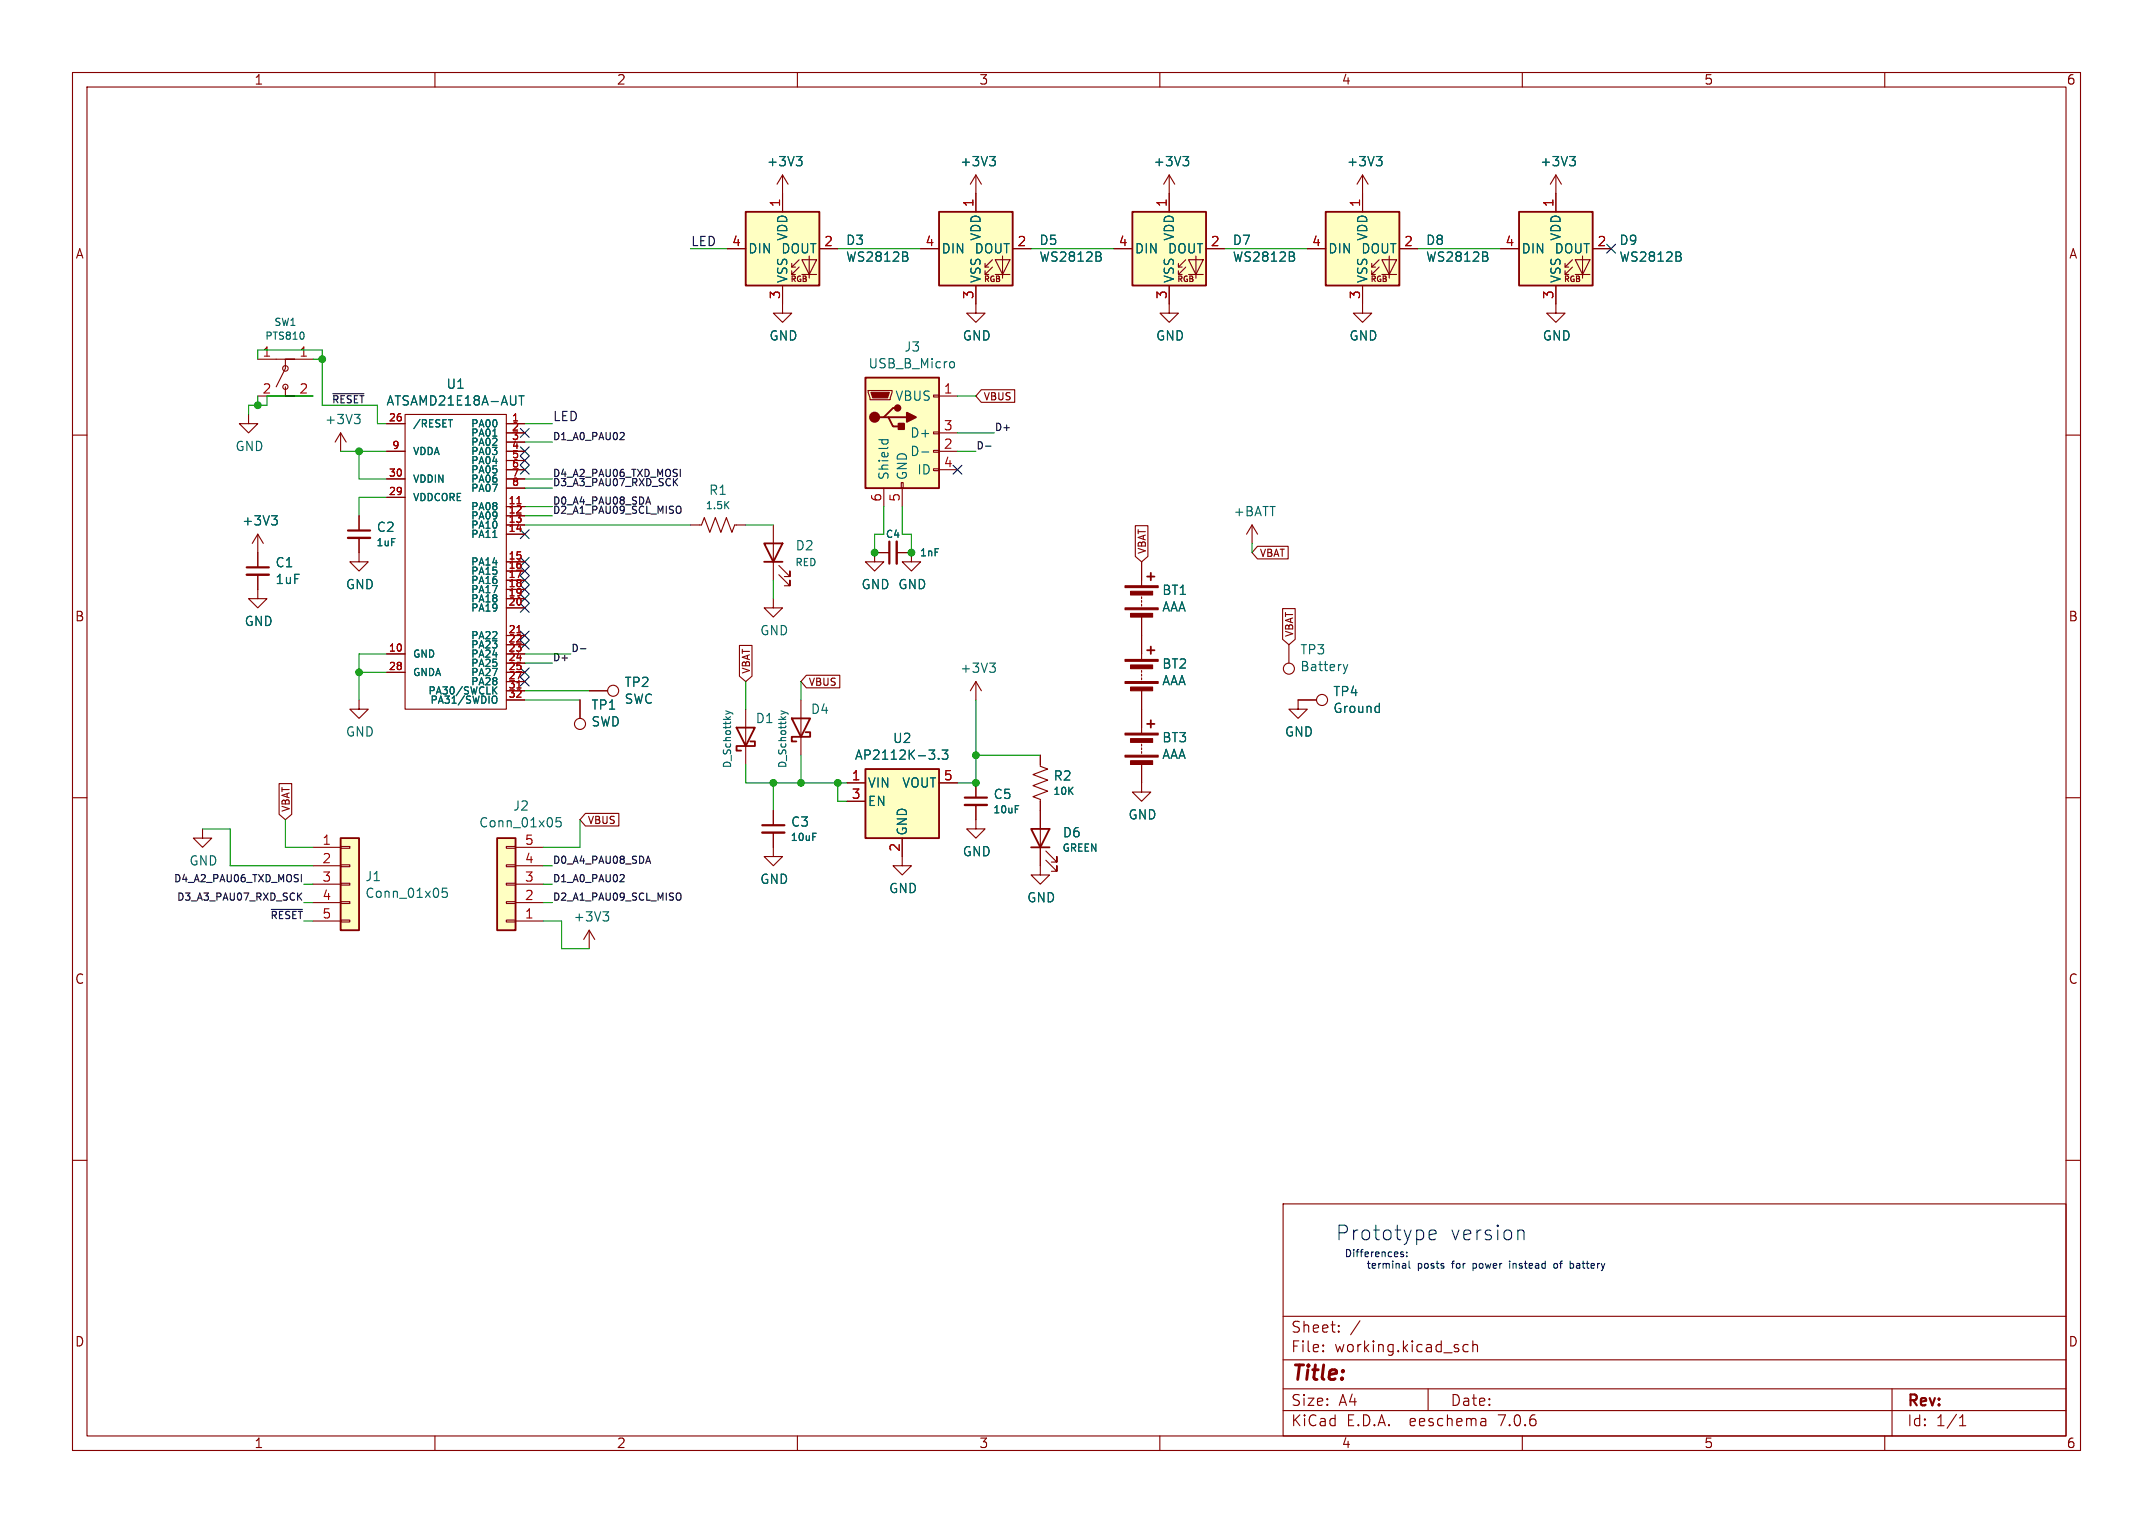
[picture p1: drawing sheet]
<svg xmlns="http://www.w3.org/2000/svg" width="297mm" height="210mm" viewBox="0 0 297 210" stroke-linecap="round" stroke-linejoin="round" font-family="sans-serif">
<g fill="none" stroke="#840000" stroke-width=".15">
<path d="M10 10h277v190h-277zM12 12h273v186h-273zM60 10v2M110 10v2M160 10v2M210 10v2M260 10v2M100.3 34.3h2.6M107.9 39.4v3.8h1.3l-1.3 1.3-1.2-1.3h1.2M107.9 24.1v5.1M107.9 24.1l-.7 1.3M107.9 24.1l.8 1.3"/>
<path d="M109.2 37.8h.5M109.2 36.8h.5M110.2 36.8l-1 1v-.5M110.2 35.8l-1 1v-.5M110.6 35.8h2l-1 2zM110.6 37.8h2M111.6 35.3v3.1M113 34.3h2.6M127 34.3h2.5M134.6 39.4v3.8h1.3l-1.3 1.3-1.3-1.3h1.3M134.6 24.1v5.1M134.6 24.1l-.7 1.3"/>
<path d="M134.6 24.1l.8 1.3M135.9 37.8h.5M135.9 36.8h.5M136.9 36.8l-1 1v-.5M136.9 35.8l-1 1v-.5M137.3 35.8h2l-1 2zM137.3 37.8h2M138.3 35.3v3.1M139.7 34.3h2.5M153.7 34.3h2.5M161.3 39.4v3.8h1.3l-1.3 1.3-1.3-1.3h1.3M161.3 24.1v5.1"/>
<path d="M161.3 24.1l-.8 1.3M161.3 24.1l.8 1.3M162.6 37.8h.5M162.6 36.8h.5M163.6 36.8l-1 1v-.5M163.6 35.8l-1 1v-.5M164 35.8h2l-1 2zM164 37.8h2M165 35.3v3.1M166.4 34.3h2.5M180.3 34.3h2.6M188 39.4v3.8h1.2l-1.2 1.3-1.3-1.3h1.3"/>
<path d="M188 24.1l-.8 1.3M188 24.1v5.1M188 24.1l.7 1.3M189.2 37.8h.5M189.2 36.8h.5M190.2 36.8l-1 1v-.5M190.2 35.8l-1 1v-.5M190.6 35.8h2.1l-1.1 2zM190.6 37.8h2.1M191.6 35.3v3.1M193 34.3h2.6M207 34.3h2.5"/>
<path d="M214.6 39.4v3.8h1.3l-1.3 1.3-1.2-1.3h1.2M214.6 24.1v5.1M214.6 24.1l-.7 1.3M214.6 24.1l.8 1.3M215.9 37.8h.5M215.9 36.8h.5M216.9 36.8l-1 1v-.5M216.9 35.8l-1 1v-.5M217.3 35.8h2l-1 2zM217.3 37.8h2M218.3 35.3v3.1M219.7 34.3h2.5"/>
<path d="M10 60h2M34.3 57.2v1.2h1.3l-1.3 1.3-1.3-1.3h1.3M35.6 49.5h5h-1.2v1.3l-1.3 2.5M39.4 53.3v1.3h1.2h-5M40.6 49.5h2.6M40.6 54.6h2.6M47 59.7l-.8 1.3M47 59.7v2.5M47 59.7l.8 1.3M53.3 58.4h2.6M55.9 57.2h13.9v40.6h-13.9zM69.8 58.4h2.6"/>
<path d="M69.8 59.7h2.6M119.8 53.8h3.3v.3l-.3 1h-2.8zM128.8 59.6h.7v.2h-.7zM128.8 54.5h.7v.2h-.7zM129.5 59.7h2.6M129.5 54.6h2.6M135.4 53.7h4.6v1.8h-4.6l-.8-.9zM285 60h2M35.6 79.2v3.4h1.2l-1.2 1.2-1.3-1.2h1.3M35.6 73.7v4.5M35.6 73.7l-.8 1.2M35.6 73.7l.7 1.2"/>
<path d="M49.5 74.2v3.3h1.3l-1.3 1.2-1.2-1.2h1.2M49.5 71.1v2.1M53.3 68.6h2.6M53.3 66h2.6M53.3 62.2h2.6M69.8 69.9h2.6M69.8 71.1h2.6M69.8 72.4h2.6M69.8 73.7h2.6M69.8 77.5h2.6M69.8 78.7h2.6M69.8 61h2.6"/>
<path d="M69.8 66h2.6M69.8 62.2h2.6M69.8 63.5h2.6M69.8 64.8h2.6M69.8 67.3h2.6M95.2 72.4h1.6l.4-1 .7 2 .8-2 .7 2 .8-2 .8 2 .3-1h1.6M106.7 72.4v7.6M107.4 79.2l1.6 1.6v-.8v.8h-.8M107.4 78l1.6 1.5v-.8v.8h-.8M121.9 67.3v2.6M122.7 76.2h-2.1v1.3h1.3l-1.3 1.2-1.2-1.2h1.2M123.7 76.2h2v1.3h1.3l-1.3 1.2-1.2-1.2h1.2"/>
<path d="M124.3 66.5h.3v.8h-.3zM124.5 67.3v2.6M128.8 64.6h.7v.3h-.7zM128.8 62.1h.7v.3h-.7zM129.5 62.2h2.6M129.5 64.8h2.6M156.6 72.5h1.7v4.2l-.8 .8-.9-.8zM157.5 77.5v3.3M172.7 72.4l-.7 1.3M172.7 72.4v2.5M172.7 72.4l.8 1.3M173.5 75.3h4.2v1.8h-4.2l-.8-.9z"/>
<path d="M49.5 96.5v1.3h1.3l-1.3 1.3-1.2-1.3h1.2M53.3 90.2h2.6M53.3 92.7h2.6M69.8 95.3h2.6M69.8 90.2h2.6M69.8 80h2.6M69.8 81.3h2.6M69.8 82.6h2.6M69.8 83.8h2.6M69.8 87.6h2.6M69.8 88.9h2.6M69.8 91.4h2.6"/>
<path d="M69.8 92.7h2.6M69.8 94h2.6M69.8 96.5h2.6M80 96.5v2.6M81.3 95.3h2.5M102 89h1.7v4.2l-.8 .8-.9-.8zM102.9 97.8v7.6M106.7 82.6v1.2h1.2l-1.2 1.3-1.3-1.3h1.3M110.5 96.5v7.6M111.2 93.1h4.6v1.7h-4.6l-.7-.8zM134.6 94l-.7 1.3M134.6 94v2.5"/>
<path d="M134.6 94l.8 1.3M157.5 82.3v.3M157.5 82.8v.3M157.5 83.3v.3M157.5 85.1v5.8M157.5 92.5v.2M157.5 93v.2M157.5 93.5v.2M157.5 95.3v5.8M176.9 83.9h1.8v4.3l-.9 .7-.9-.7zM177.8 88.9v2.5M181.6 96.5h-2.5v1.3h1.2l-1.2 1.3-1.3-1.3h1.3"/>
<path d="M10 110h2M27.9 114.3v1.3h1.3l-1.3 1.2-1.2-1.2h1.2M38.5 108.1h1.7v4.2l-.8 .7-.9-.7zM43.2 119.4h3.8M43.2 116.8h3.8M47 119.3h1.3v.2h-1.3zM47 116.7h1.3v.3h-1.3zM69.8 116.7h1.3v.3h-1.3zM69.8 119.3h1.3v.2h-1.3zM71.1 119.4h3.8M71.1 116.8h3.8M80.8 112.2h4.6v1.7h-4.6l-.8-.9z"/>
<path d="M106.7 114.8v3.3h1.2l-1.2 1.3-1.3-1.3h1.3M106.7 111.8v2M116.8 108h2.6M116.8 110.5h2.6M124.5 115.6v3.8h1.2l-1.2 1.3-1.3-1.3h1.3M129.5 108h2.6M134.6 111v3.3h1.3l-1.3 1.3-1.3-1.3h1.3M134.6 108v2M143.5 104.1v1.6l1 .3-2 .8 2 .8-2 .7 2 .8-2 .8 1 .3v10.5h1.3l-1.3 1.2-1.3-1.2h1.3M144.3 118.6l1.5 1.5v-.7v.7h-.8M144.3 117.3l1.5 1.6v-.8v.8h-.8M157.5 105.4v3.8h1.2l-1.2 1.3-1.3-1.3h1.3"/>
<path d="M157.5 102.6v.3M157.5 103.1v.3M157.5 103.6v.3M285 110h2M43.2 127h3.8M43.2 124.5h3.8M43.2 121.9h3.8M47 126.9h1.3v.2h-1.3zM47 124.3h1.3v.3h-1.3zM47 121.8h1.3v.2h-1.3zM69.8 121.8h1.3v.2h-1.3zM69.8 124.3h1.3v.3h-1.3z"/>
<path d="M69.8 126.9h1.3v.2h-1.3zM71.1 127h3.8M71.1 124.5h3.8M71.1 121.9h3.8M81.3 128.3l-.8 1.2M81.3 128.3v2.5M81.3 128.3l.7 1.2M10 160h2M285 160h2M177 166h108v32h-108zM60 198v2M110 198v2"/>
<path d="M160 198v2M177 194.5h108M177 191.5h108M177 187.5h108M177 181.5h108M182.5 186.3h.1l-.1 .1M182.5 186.3v.1M182.5 185.5v.1M182.5 185.5h.1l-.1 .1M184.7 183.6v.1M184.7 183.6h-.1l.1 .1M184.7 182.8v.1"/>
<path d="M184.7 182.8h-.1l.1 .1M187.6 182.1l-1.3 2M197 191.5v3M202.5 185.5l-.4-.1-.3 .3v.4l.2 .2 .1 .1 .4-.1M203.2 185.5a.37 .37 0 0 1 .6 .1v.8M203.2 184.9v1.5M204.9 195.7l.1 .9M205 196.5l-.2 .1M205 196h-.2M210 198v2M260 198v2M261 191.5v6.5"/>
<path d="M270.3 196.6h.9M270.3 195.5l.4-.4v1.5"/>
<circle cx="39.4" cy="53.3" r=".36"/>
<circle cx="39.4" cy="50.8" r=".38"/>
<circle cx="80" cy="99.8" r=".76"/>
<circle cx="84.6" cy="95.2" r=".76"/>
<circle cx="177.8" cy="92.2" r=".76"/>
<circle cx="182.4" cy="96.5" r=".76"/>
</g>
<g fill="#ffffc2" stroke="#ffffc2" stroke-width=".14">
<path d="M68.6 115.6h2.5v12.7h-2.5z"/>
<path d="M156.2 29.2h10.2v10.2h-10.2z"/>
<path d="M47 115.6h2.5v12.7h-2.5z"/>
<path d="M119.4 52.1h10.1v15.2h-10.1z"/>
<path d="M119.4 106h10.1v9.6h-10.1z"/>
<path d="M102.9 29.2h10.1v10.2h-10.1z"/>
<path d="M209.5 29.2h10.2v10.2h-10.2z"/>
<path d="M182.9 29.2h10.1v10.2h-10.1z"/>
<path d="M129.5 29.2h10.2v10.2h-10.2z"/>
</g>
<g fill="none" stroke="#840000" stroke-width=".25">
<path d="M102.9 29.2h10.1v10.2h-10.1zM129.5 29.2h10.2v10.2h-10.2zM156.2 29.2h10.2v10.2h-10.2zM182.9 29.2h10.1v10.2h-10.1zM209.5 29.2h10.2v10.2h-10.2zM119.4 52.1h10.1v15.2h-10.1zM121.9 57.5h.7l.6 1.3h1.3M122.6 57.5h2.5M123.8 56.3h-.6l-1.3 1.2h-.6M105.4 74.9h2.5l-1.2 2.6zM105.4 77.5h2.5M158.2 79.5h1.1"/>
<path d="M158.7 79v1M109.2 99.1h2.6l-1.3 2.5zM158.2 99.8h1.1M158.2 89.7h1.1M158.7 89.2v1M158.7 99.3v1M47 115.6h2.5v12.7h-2.5zM68.6 115.6h2.5v12.7h-2.5zM101.6 100.3h2.5l-1.2 2.6zM103.5 102.2h.6v.7h-2.5v.6h.6M111.1 101h.7v.6h-2.6v.6h.7M119.4 106h10.1v9.6h-10.1z"/>
<path d="M142.2 114.3h2.6l-1.3 2.5zM142.2 116.8h2.6"/>
</g>
<g fill="none" stroke="#006464" stroke-width=".15">
<path d="M109.8 21.6h.8l-.4 .5M110.4 22.1l.2 .2v.3l-.2 .3M125.1 35.4l.1 .2-.1 .4M125.1 34.9v.3M136.5 21.6h.8l-.4 .5M137.1 22.1l.2 .2v.3l-.2 .3M151.8 35.4l.1 .2-.1 .4M151.8 34.9v.3M163.2 21.6h.8l-.5 .5M163.7 22.1l.3 .2v.3l-.3 .3M178.5 35.4l.1 .2-.1 .4M178.5 34.9v.3"/>
<path d="M189.9 21.6h.7l-.4 .5M190.4 22.1l.2 .2v.3l-.2 .3M205.1 35.4l.2 .2-.2 .4M205.1 34.9v.3M216.5 21.6h.8l-.4 .5M217.1 22.1l.2 .2v.3l-.2 .3M231.8 35.4l.1 .2-.1 .4M231.8 34.9v.3M41.9 46v.6M48.9 57.1h.8l-.5 .5M49.4 57.6l.3 .3v.3l-.3 .2M61.9 57.9h.5"/>
<path d="M71.6 54.6h.7M71.9 54.6v1.2M131.2 49.9h.3l.2 .2-.1 .5-.4 .1M37.5 71.1h.7l-.4 .5M38 71.6l.2 .2v.3l-.2 .3M68 74.1h.5M68 60.1h.5M121.2 60.6h1.3M121.7 60.6v.4M122.4 60.6l.1 .4M127.2 62.3h.9M68 96h.1a.33 .33 0 0 1 .4 .3v.3a.33 .33 0 0 1-.1 .3 .33 .33 0 0 1-.4 0"/>
<path d="M68.1 95.1l.4 .6M68.5 94.7l-.5 .6M100.1 98l.7 .3M100.8 98.3l-.7 .2M100.8 98.3l.3 .2M107.7 98l.7 .3M108.4 98.3l-.7 .2M108.4 98.3l.3 .2M136.5 91.4h.8l-.4 .5M137.1 91.9l.2 .3v.3l-.2 .2M185.3 91.6l.3 .9M185.6 92.5l-.2 .3"/>
<path d="M185.9 91.6l-.3 .9M190.2 97.4l.1 .1M190.3 97v1.2M190.3 98.2h-.1M77.4 112.7h-.6l-.1 .7 .2-.2 .4 .1 .1 .2v.4l-.2 .1h-.3l-.2-.1M112.1 114.9h.5M128.1 103.4h.8l-.4 .5M128.9 104v.6M129.5 104.6v.1M130 103.4h.7l-.4 .5 .4 .1v.6l-.2 .1h-.4l-.1-.1M140.1 111.1h.4M61.7 122.5h-.7v.6l.2-.1h.4l.1 .2v.4l-.2 .1h-.3l-.2-.1"/>
<path d="M83.2 125.7h.8l-.5 .5M83.7 126.2l.3 .3v.3l-.3 .2"/>
</g>
<path d="M34 79.2h3.1M48 74.2h3.1M123.7 74.7v3M105.2 114.8h3M133.1 111h3" fill="none" stroke="#840000" stroke-width=".33"/>
<path d="M34 78.2h3.1M48 73.2h3.1M122.7 74.7v3M105.2 113.8h3M133.1 110h3" fill="none" stroke="#840000" stroke-width=".3"/>
<g fill="#840000" stroke="#840000" stroke-width=".15">
<path d="M155.2 104.1h4.6v.3h-4.6z"/>
<path d="M155.2 101.1h4.6v.2h-4.6z"/>
<path d="M156 104.9h3v.5h-3z"/>
<path d="M156 101.9h3v.5h-3z"/>
<path d="M155.2 83.8h4.6v.3h-4.6z"/>
<path d="M155.2 80.8h4.6v.2h-4.6z"/>
<path d="M156 84.6h3v.5h-3z"/>
<path d="M156 81.5h3v.5h-3z"/>
<path d="M155.2 94h4.6v.2h-4.6z"/>
<path d="M155.2 90.9h4.6v.3h-4.6z"/>
<path d="M156 94.7h3v.6h-3z"/>
<path d="M156 91.7h3v.5h-3z"/>
<path d="M120.1 54.1h2.6l-.3 .8h-2z"/>
</g>
<g fill="#840000" stroke="#840000" stroke-width=".25">
<path d="M125.1 56.9l1.3 .6-1.3 .7z"/>
<path d="M124 58.4h.7v.8h-.7z"/>
<circle cx="120.6" cy="57.5" r=".63"/>
<circle cx="123.8" cy="56.3" r=".38"/>
</g>
<g fill="none" stroke="#0f0f0f" stroke-width=".15">
<path d="M45.9 54.3h4.3M85.9 59.6l.2 .2v.3l-.6 .5h.6M89.2 69.2h.4M89.4 68.5l.3 1M93 66.4l.5 .6M93.5 66l-.6 .6M93.7 69.8h.1a.63 .63 0 0 1-.1 1M93.8 64.7v1M135.9 61.5h.8M80.1 89.5h.7M89.2 118.8h.4M89.4 118.1l.3 .9"/>
<path d="M37.4 125.4h4.3M41.2 123.6l.4 .5M41.6 120.6v1M41.6 123.1l-.5 .6M85.9 120.6l.2 .2v.2l-.6 .6h.6M93.7 123.1l.1 .1a.63 .63 0 0 1-.1 .9"/>
</g>
<g fill="none" stroke="#0000c2" stroke-width=".15">
<path d="M188.6 174.2h.4M188.8 173.9v.8l.2 .2M193.2 172.8l.1 .1 .3 .2-.1 .2-.3-.1M194.1 173.2v.1M195.7 174.3l.2-.1 .2 .2-.1 .4h-.3M195.7 174.2v1M197.1 170.3l1-.2-.1-.4-.6-.1-.3 .3v.8l.1 .2h.2h.6M200.2 174.2h.4M200.6 173.9l-.2 .1v.9M201.2 174.2l-.2 .1-.1 .1v.4l.3 .1M204.4 174.2l-.2 .1-.1 .1v.4l.3 .1M208.9 174.2l.3 .2v.5"/>
<path d="M209.6 174.8l.1 .1M209.6 174.3v.2M209.7 169.6h.3l.2 .3v1M214.8 174.3v.5M215.1 174.2h.4M215.5 173.9l-.2 .1v.9M218.3 174.2h.3M218.4 173.9v.8l.1 .2"/>
</g>
<g fill="none" stroke="#009600" stroke-width=".15">
<path d="M95.2 34.3h5.1M115.6 34.3h11.4M142.2 34.3h11.5M168.9 34.3h11.4M195.6 34.3h11.4M35.6 49.5v-1.2h8.8v7.6h7.7v2.5h1.2M35.6 54.6v1.3M43.2 49.5h1.2M43.2 54.6h-6.4v1.3h-2.5v1.3M72.4 58.4h3.8M132.1 59.7h5.1M132.1 54.6h2.5"/>
<path d="M47 62.2h6.3M49.5 62.2v3.8h3.8M53.3 68.6h-3.8v2.5M72.4 66h3.8M72.4 61h3.8M72.4 72.4h22.8M72.4 71.1h3.8M72.4 69.9h3.8M72.4 67.3h3.8M102.9 72.4h3.8M121.9 69.9v3.8h-1.3v2.5M124.5 69.9v3.8h1.2v2.5"/>
<path d="M132.1 62.2h2.5M172.7 74.9v1.3M49.5 92.7h3.8M53.3 90.2h-3.8v6.3M72.4 90.2h6.3M72.4 91.4h3.8M72.4 96.5h7.6M72.4 95.3h8.9M102.9 94v3.8M106.7 80v2.6M110.5 94v2.5M134.6 96.5v11.5h-2.5"/>
<path d="M27.9 114.3h3.8v5.1h11.5M39.4 113v3.8h3.8M74.9 119.4h1.3M80 113v3.8h-5.1M102.9 105.4v2.6h13.9M106.7 108v3.8M110.5 104.1v3.9M115.6 108v2.5h1.2M134.6 104.1h8.9M41.9 121.9h1.3M41.9 124.5h1.3M74.9 121.9h1.3"/>
<path d="M74.9 124.5h1.3M74.9 127h2.6v3.8h3.8"/>
</g>
<g fill="none" stroke="#000084" stroke-width=".15">
<path d="M221.6 33.7l1.3 1.2M222.9 33.7l-1.3 1.2M71.8 59.1l1.2 1.2M73 59.1l-1.2 1.2M71.8 61.6l1.2 1.2M71.8 73.1l1.2 1.2M71.8 76.9l1.2 1.2M71.8 64.2l1.2 1.2M71.8 62.9l1.2 1.2M71.8 79.4l1.2 1.2M71.8 78.1l1.2 1.2M73 61.6l-1.2 1.2"/>
<path d="M73 73.1l-1.2 1.2M73 76.9l-1.2 1.2M73 64.2l-1.2 1.2M73 62.9l-1.2 1.2M73 79.4l-1.2 1.2M73 78.1l-1.2 1.2M131.5 64.2l1.2 1.2M132.7 64.2l-1.2 1.2M71.8 80.7l1.2 1.2M71.8 92.1l1.2 1.2M71.8 88.3l1.2 1.2M71.8 83.2l1.2 1.2"/>
<path d="M71.8 81.9l1.2 1.3M71.8 87l1.2 1.2M71.8 93.4l1.2 1.2M73 80.7l-1.2 1.2M73 92.1l-1.2 1.2M73 88.3l-1.2 1.2M73 83.2l-1.2 1.2M73 81.9l-1.2 1.3M73 87l-1.2 1.2M73 93.4l-1.2 1.2"/>
</g>
<g fill="#009600" stroke="#009600" stroke-width=".15">
<circle cx="49.5" cy="92.7" r=".46"/>
<circle cx="106.7" cy="108" r=".46"/>
<circle cx="115.6" cy="108" r=".46"/>
<circle cx="110.5" cy="108" r=".46"/>
<circle cx="120.6" cy="76.2" r=".46"/>
<circle cx="49.5" cy="62.2" r=".46"/>
<circle cx="44.4" cy="49.5" r=".46"/>
<circle cx="35.6" cy="55.9" r=".46"/>
<circle cx="125.7" cy="76.2" r=".46"/>
<circle cx="134.6" cy="104.1" r=".46"/>
<circle cx="134.6" cy="108" r=".46"/>
</g>
<g font-size="2.8" fill="#0000c2">
<text x="184.1" y="171.2">Prototype</text>
<text x="200" y="171.2">version</text>
</g>
<text font-size="2.8" fill="#840000" x="178" y="190.9">Title:</text>
<g font-size="2.1" fill="#840000">
<text x="178" y="184">Sheet:</text>
<text x="178" y="186.7">File:</text>
<text x="184.1" y="186.7">working.kicad_sch</text>
<text x="178" y="196.9">KiCad</text>
<text x="178" y="194.1">Size:</text>
<text x="184.7" y="194.1">A4</text>
<text x="185.7" y="196.9">E.D.A.</text>
<text x="194.6" y="196.9">eeschema</text>
<text x="200" y="194.1">Date:</text>
<text x="207" y="196.9">7.0.6</text>
<text x="263" y="194.3">Rev:</text>
<text x="263" y="196.9">Id:</text>
<text x="267.1" y="196.9">1/1</text>
</g>
<g font-size="1.8" fill="#840000">
<text x="35" y="11.9">1</text>
<text x="85" y="11.9">2</text>
<text x="135" y="11.9">3</text>
<text x="185" y="11.9">4</text>
<text x="235" y="11.9">5</text>
<text x="285" y="11.9">6</text>
<text x="10.3" y="35.9">A</text>
<text x="285.3" y="35.9">A</text>
<text x="10.3" y="85.9">B</text>
<text x="285.3" y="85.9">B</text>
<text x="10.3" y="135.9">C</text>
<text x="285.3" y="135.9">C</text>
<text x="10.3" y="185.9">D</text>
<text x="285.3" y="185.9">D</text>
<text x="35" y="199.9">1</text>
<text x="85" y="199.9">2</text>
<text x="135" y="199.9">3</text>
<text x="185" y="199.9">4</text>
<text x="235" y="199.9">5</text>
<text x="285" y="199.9">6</text>
</g>
<g font-size="1.8" fill="#006464">
<text x="105.7" y="23.1">+3V3</text>
<text x="132.4" y="23.1">+3V3</text>
<text x="159" y="23.1">+3V3</text>
<text x="185.7" y="23.1">+3V3</text>
<text x="212.4" y="23.1">+3V3</text>
<text x="103.1" y="35.2">DIN</text>
<text x="107.7" y="35.2">DOUT</text>
<text x="108.8" y="33.3" transform="rotate(-90 108.8 33.3)">VDD</text>
<text x="116.6" y="34">D3</text>
<text x="129.8" y="35.2">DIN</text>
<text x="134.3" y="35.2">DOUT</text>
<text x="135.5" y="33.3" transform="rotate(-90 135.5 33.3)">VDD</text>
<text x="143.3" y="34">D5</text>
<text x="156.5" y="35.2">DIN</text>
<text x="161" y="35.2">DOUT</text>
<text x="162.2" y="33.3" transform="rotate(-90 162.2 33.3)">VDD</text>
<text x="170" y="34">D7</text>
<text x="183.1" y="35.2">DIN</text>
<text x="187.7" y="35.2">DOUT</text>
<text x="188.8" y="33.3" transform="rotate(-90 188.8 33.3)">VDD</text>
<text x="196.6" y="34">D8</text>
<text x="209.8" y="35.2">DIN</text>
<text x="214.4" y="35.2">DOUT</text>
<text x="215.5" y="33.3" transform="rotate(-90 215.5 33.3)">VDD</text>
<text x="223.3" y="34">D9</text>
<text x="108.8" y="39.1" transform="rotate(-90 108.8 39.1)">VSS</text>
<text x="116.6" y="36.3">WS2812B</text>
<text x="135.5" y="39.1" transform="rotate(-90 135.5 39.1)">VSS</text>
<text x="143.3" y="36.3">WS2812B</text>
<text x="162.2" y="39.1" transform="rotate(-90 162.2 39.1)">VSS</text>
<text x="170" y="36.3">WS2812B</text>
<text x="188.8" y="39.1" transform="rotate(-90 188.8 39.1)">VSS</text>
<text x="196.6" y="36.3">WS2812B</text>
<text x="215.5" y="39.1" transform="rotate(-90 215.5 39.1)">VSS</text>
<text x="223.3" y="36.3">WS2812B</text>
<text x="106" y="47.2">GND</text>
<text x="132.7" y="47.2">GND</text>
<text x="159.4" y="47.2">GND</text>
<text x="186.1" y="47.2">GND</text>
<text x="212.7" y="47.2">GND</text>
<text x="61.5" y="53.8">U1</text>
<text x="119.7" y="51">USB_B_Micro</text>
<text x="124.7" y="48.7">J3</text>
<text x="44.7" y="58.7">+3V3</text>
<text x="53.2" y="56.1">ATSAMD21E18A-AUT</text>
<text x="123.4" y="55.5">VBUS</text>
<text x="32.4" y="62.4">GND</text>
<text x="125.5" y="63.1">D-</text>
<text x="125.5" y="60.6">D+</text>
<text x="126.4" y="65.6">ID</text>
<text x="97.7" y="68.5">R1</text>
<text x="122.8" y="66.3" transform="rotate(-90 122.8 66.3)">Shield</text>
<text x="125.3" y="66.3" transform="rotate(-90 125.3 66.3)">GND</text>
<text x="170.1" y="71.4">+BATT</text>
<text x="33.3" y="72.7">+3V3</text>
<text x="51.9" y="73.6">C2</text>
<text x="109.7" y="76.1">D2</text>
<text x="37.9" y="78.4">C1</text>
<text x="37.9" y="80.7">1uF</text>
<text x="47.6" y="81.5">GND</text>
<text x="118.7" y="81.5">GND GND</text>
<text x="160.2" y="82.2">BT1</text>
<text x="33.7" y="86.5">GND</text>
<text x="104.8" y="87.8">GND</text>
<text x="160.2" y="84.6">AAA</text>
<text x="86.1" y="94.9">TP2</text>
<text x="132.4" y="93">+3V3</text>
<text x="160.2" y="92.4">BT2</text>
<text x="160.2" y="94.7">AAA</text>
<text x="179.3" y="90.4">TP3</text>
<text x="179.3" y="92.8">Battery</text>
<text x="47.6" y="101.8">GND</text>
<text x="81.5" y="98.1">TP1</text>
<text x="81.5" y="100.4">SWD</text>
<text x="86.1" y="97.3">SWC</text>
<text x="104.1" y="99.9">D1</text>
<text x="111.8" y="98.7">D4</text>
<text x="177.2" y="101.8">GND</text>
<text x="183.8" y="96.2">TP4</text>
<text x="183.8" y="98.5">Ground</text>
<text x="117.8" y="105">AP2112K-3.3</text>
<text x="123.1" y="102.7">U2</text>
<text x="145.2" y="107.8">R2</text>
<text x="160.2" y="102.6">BT3</text>
<text x="160.2" y="104.9">AAA</text>
<text x="70.7" y="112">J2</text>
<text x="119.6" y="108.8">VIN</text>
<text x="119.6" y="111.4">EN</text>
<text x="124.4" y="108.8">VOUT</text>
<text x="137" y="110.4">C5</text>
<text x="155.6" y="113.2">GND</text>
<text x="26" y="119.6">GND</text>
<text x="66" y="114.3">Conn_01x05</text>
<text x="109" y="114.2">C3</text>
<text x="125.3" y="115.3" transform="rotate(-90 125.3 115.3)">GND</text>
<text x="132.7" y="118.3">GND</text>
<text x="146.5" y="115.7">D6</text>
<text x="50.3" y="121.7">J1</text>
<text x="50.3" y="124">Conn_01x05</text>
<text x="104.8" y="122.1">GND</text>
<text x="122.6" y="123.4">GND</text>
<text x="141.6" y="124.6">GND</text>
<text x="79" y="127.3">+3V3</text>
</g>
<g font-size="1.8" fill="#a90000">
<text x="107.7" y="28.6" transform="rotate(-90 107.7 28.6)">1</text>
<text x="134.4" y="28.6" transform="rotate(-90 134.4 28.6)">1</text>
<text x="161" y="28.6" transform="rotate(-90 161 28.6)">1</text>
<text x="187.7" y="28.6" transform="rotate(-90 187.7 28.6)">1</text>
<text x="214.4" y="28.6" transform="rotate(-90 214.4 28.6)">1</text>
<text x="100.9" y="34">4</text>
<text x="113.6" y="34">2</text>
<text x="127.6" y="34">4</text>
<text x="140.3" y="34">2</text>
<text x="154.2" y="34">4</text>
<text x="166.9" y="34">2</text>
<text x="180.9" y="34">4</text>
<text x="193.6" y="34">2</text>
<text x="207.6" y="34">4</text>
<text x="220.3" y="34">2</text>
<text x="107.7" y="41.3" transform="rotate(-90 107.7 41.3)">3</text>
<text x="134.4" y="41.3" transform="rotate(-90 134.4 41.3)">3</text>
<text x="161" y="41.3" transform="rotate(-90 161 41.3)">3</text>
<text x="187.7" y="41.3" transform="rotate(-90 187.7 41.3)">3</text>
<text x="214.4" y="41.3" transform="rotate(-90 214.4 41.3)">3</text>
<text x="36.1" y="49.3">1</text>
<text x="41.2" y="49.3">1</text>
<text x="36.1" y="54.4">2</text>
<text x="41.2" y="54.4">2</text>
<text x="130.1" y="54.4">1</text>
<text x="130.1" y="59.4">3</text>
<text x="130.1" y="62">2</text>
<text x="130.1" y="64.5">4</text>
<text x="121.7" y="69.3" transform="rotate(-90 121.7 69.3)">6</text>
<text x="124.2" y="69.3" transform="rotate(-90 124.2 69.3)">5</text>
<text x="117.4" y="107.7">1</text>
<text x="130.1" y="107.7">5</text>
<text x="117.4" y="110.2">3</text>
<text x="44.4" y="116.6">1</text>
<text x="44.4" y="119.1">2</text>
<text x="72.3" y="119.1">4</text>
<text x="72.3" y="116.6">5</text>
<text x="124.2" y="117.5" transform="rotate(-90 124.2 117.5)">2</text>
<text x="44.4" y="121.7">3</text>
<text x="44.4" y="124.2">4</text>
<text x="72.3" y="124.2">2</text>
<text x="72.3" y="121.7">3</text>
<text x="44.4" y="126.7">5</text>
<text x="72.3" y="126.7">1</text>
</g>
<g font-size="1.8" fill="#0f0f0f">
<text x="95.2" y="34">LED</text>
<text x="76.2" y="58.2">LED</text>
</g>
<g font-size="1.4" fill="#006464">
<text x="36.5" y="47.1">PTS810</text>
<text x="37.7" y="45.1">SW1</text>
<text x="56.9" y="59.1">/RESET</text>
<text x="64.8" y="59.1">PA00</text>
<text x="56.9" y="63">VDDA</text>
<text x="64.8" y="60.4">PA01</text>
<text x="64.8" y="61.7">PA02</text>
<text x="64.8" y="63">PA03</text>
<text x="64.8" y="64.2">PA04</text>
<text x="64.8" y="65.5">PA05</text>
<text x="56.9" y="69.3">VDDCORE</text>
<text x="56.9" y="66.8">VDDIN</text>
<text x="64.8" y="70.6">PA08</text>
<text x="64.8" y="71.8">PA09</text>
<text x="64.8" y="66.8">PA06</text>
<text x="64.8" y="68">PA07</text>
<text x="97.3" y="70.4">1.5K</text>
<text x="51.8" y="75.5">1uF</text>
<text x="64.8" y="73.1">PA10</text>
<text x="64.8" y="74.4">PA11</text>
<text x="122.1" y="74.4">C4</text>
<text x="126.8" y="76.9">1nF</text>
<text x="64.8" y="78.2">PA14</text>
<text x="64.8" y="79.5">PA15</text>
<text x="64.8" y="80.7">PA16</text>
<text x="64.8" y="82">PA17</text>
<text x="64.8" y="83.3">PA18</text>
<text x="109.6" y="78.3">RED</text>
<text x="64.8" y="84.5">PA19</text>
<text x="64.8" y="88.4">PA22</text>
<text x="64.8" y="89.6">PA23</text>
<text x="56.9" y="90.9">GND</text>
<text x="56.9" y="93.4">GNDA</text>
<text x="59" y="96">PA30/SWCLK</text>
<text x="64.8" y="90.9">PA24</text>
<text x="64.8" y="92.2">PA25</text>
<text x="64.8" y="93.4">PA27</text>
<text x="64.8" y="94.7">PA28</text>
<text x="59.2" y="97.2">PA31/SWDIO</text>
<text x="101.1" y="106" transform="rotate(-90 101.1 106)">D_Schottky</text>
<text x="108.7" y="106" transform="rotate(-90 108.7 106)">D_Schottky</text>
<text x="136.9" y="112.4">10uF</text>
<text x="145.2" y="109.8">10K</text>
<text x="109" y="116.2">10uF</text>
<text x="146.5" y="117.6">GREEN</text>
</g>
<g font-size="1.4" fill="#0f0f0f">
<text x="45.7" y="55.7">~{RESET}</text>
<text x="137.2" y="59.5">D+</text>
<text x="76.2" y="65.8">D4_A2_PAU06_TXD_MOSI</text>
<text x="76.2" y="60.8">D1_A0_PAU02</text>
<text x="134.6" y="62">D-</text>
<text x="76.2" y="67.1">D3_A3_PAU07_RXD_SCK</text>
<text x="76.2" y="70.9">D2_A1_PAU09_SCL_MISO</text>
<text x="76.2" y="69.6">D0_A4_PAU08_SDA</text>
<text x="78.7" y="90">D-</text>
<text x="76.2" y="91.2">D+</text>
<text x="76.2" y="119.2">D0_A4_PAU08_SDA</text>
<text x="23.9" y="121.7">D4_A2_PAU06_TXD_MOSI</text>
<text x="24.3" y="124.3">D3_A3_PAU07_RXD_SCK</text>
<text x="76.2" y="124.3">D2_A1_PAU09_SCL_MISO</text>
<text x="76.2" y="121.7">D1_A0_PAU02</text>
</g>
<g font-size="1.4" fill="#a90000">
<text x="53.5" y="58.2">26</text>
<text x="70.5" y="58.2">1</text>
<text x="70.5" y="59.4">2</text>
<text x="53.5" y="65.8">30</text>
<text x="54" y="62">9</text>
<text x="70.5" y="60.7">3</text>
<text x="70.5" y="62">4</text>
<text x="70.5" y="63.2">5</text>
<text x="70.5" y="64.5">6</text>
<text x="70.5" y="65.8">7</text>
<text x="53.5" y="68.3">29</text>
<text x="70" y="69.6">11</text>
<text x="70" y="70.9">12</text>
<text x="70.5" y="67.1">8</text>
<text x="70" y="72.1">13</text>
<text x="70" y="73.4">14</text>
<text x="70" y="77.2">15</text>
<text x="70" y="78.5">16</text>
<text x="70" y="79.8">17</text>
<text x="70" y="81">18</text>
<text x="70" y="82.3">19</text>
<text x="70" y="83.6">20</text>
<text x="53.5" y="89.9">10</text>
<text x="70" y="87.4">21</text>
<text x="70" y="88.6">22</text>
<text x="70" y="89.9">23</text>
<text x="53.5" y="92.5">28</text>
<text x="70" y="91.2">24</text>
<text x="70" y="92.5">25</text>
<text x="70" y="93.7">27</text>
<text x="70" y="95">31</text>
<text x="70" y="96.3">32</text>
</g>
<g font-size="1.4" fill="#840000">
<text x="135.6" y="55.4">VBUS</text>
<text x="158.3" y="76.5" transform="rotate(-90 158.3 76.5)">VBAT</text>
<text x="173.7" y="77">VBAT</text>
<text x="178.6" y="87.9" transform="rotate(-90 178.6 87.9)">VBAT</text>
<text x="103.7" y="93" transform="rotate(-90 103.7 93)">VBAT</text>
<text x="111.5" y="94.8">VBUS</text>
<text x="40.2" y="112" transform="rotate(-90 40.2 112)">VBAT</text>
<text x="81" y="113.8">VBUS</text>
</g>
<text font-size="1.4" fill="#009600" x="37.2" y="126.8">~{RESET}</text>
<g font-size="1.4" fill="#0000c2">
<text x="185.4" y="173.4">Differences:</text>
<text x="189.5" y="175">terminal</text>
<text x="196.6" y="175">posts</text>
<text x="201.6" y="175">for</text>
<text x="204.7" y="175">power</text>
<text x="210" y="175">instead</text>
<text x="216.4" y="175">of</text>
<text x="218.9" y="175">battery</text>
</g>
<g font-size="1.1" fill="#840000">
<text x="108.9" y="39.1">RGB</text>
<text x="135.6" y="39.1">RGB</text>
<text x="162.3" y="39.1">RGB</text>
<text x="189" y="39.1">RGB</text>
<text x="215.6" y="39.1">RGB</text>
</g>
</svg>
